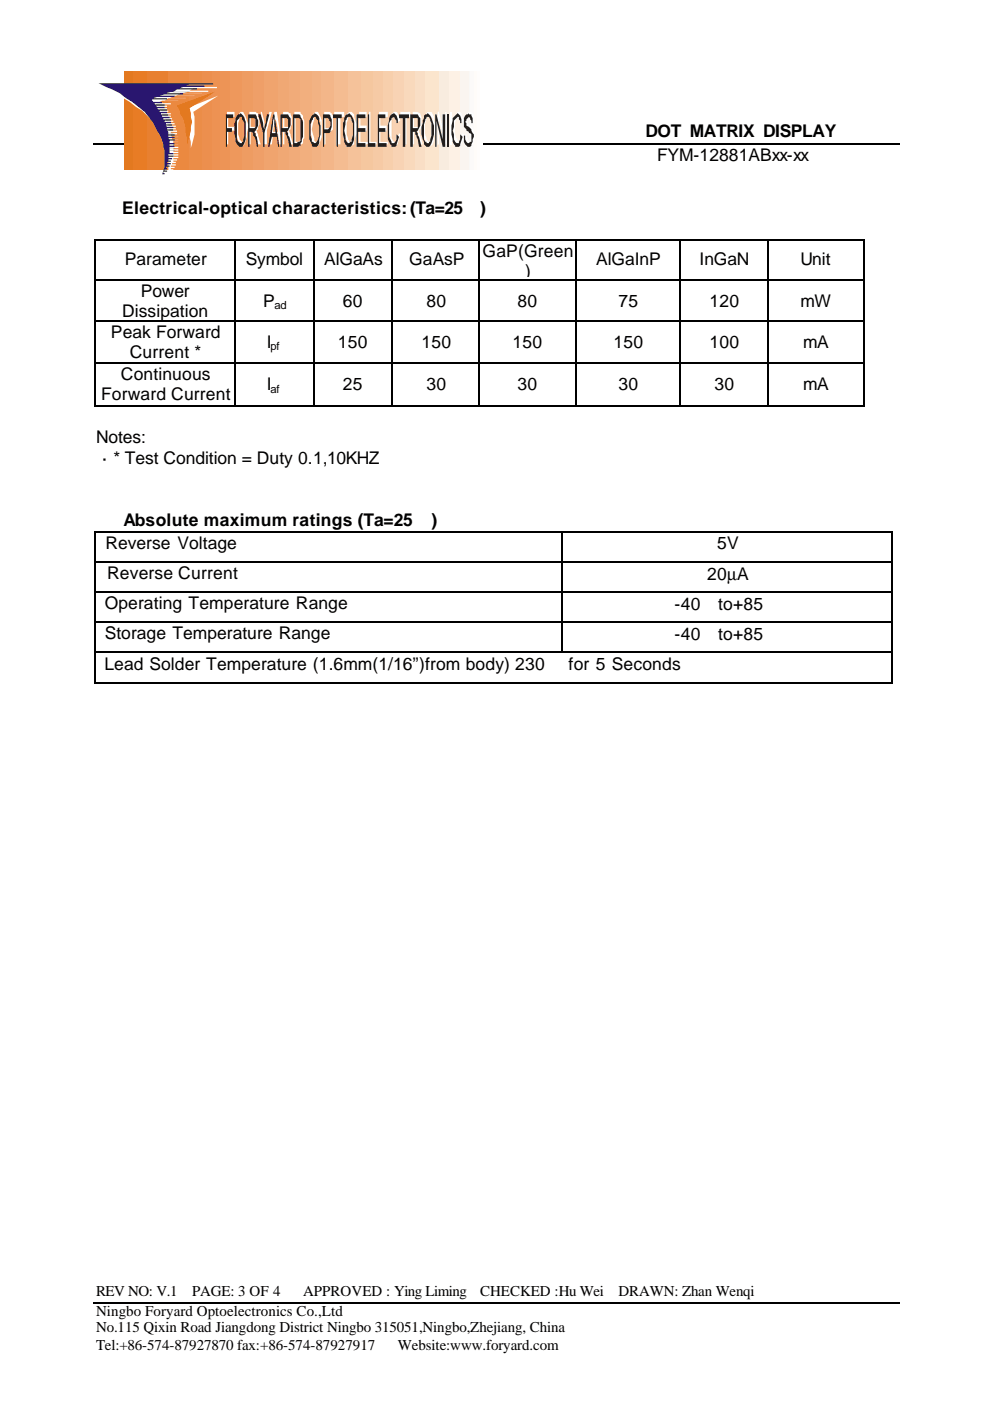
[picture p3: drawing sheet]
<svg xmlns="http://www.w3.org/2000/svg" width="210mm" height="297mm" viewBox="0 0 210 297" stroke-linecap="round" stroke-linejoin="round" font-family="sans-serif">
<path d="M19.8 30.5h171.2M19.8 276.3h171.2" fill="none" stroke="#000" stroke-width=".26"/>
<path d="M26.6 15v20.9" fill="none" stroke="#e77919" stroke-width=".26"/>
<path d="M26.5 15h.5v20.9h-.5z" fill-rule="evenodd" fill="#e77919"/>
<path d="M26.7 15h.6v20.9h-.6z" fill-rule="evenodd" fill="#e7791a"/>
<path d="M27 15h.5v20.9h-.5z" fill-rule="evenodd" fill="#e7791b"/>
<path d="M27.3 15h.5v20.9h-.5z" fill-rule="evenodd" fill="#e7791d"/>
<path d="M27.5 15h.5v20.9h-.5z" fill-rule="evenodd" fill="#e77a1e"/>
<path d="M27.8 15h.5v20.9h-.5z" fill-rule="evenodd" fill="#e87a1f"/>
<path d="M28 15h.8v20.9h-.8z" fill-rule="evenodd" fill="#e87a20"/>
<path d="M28.3 15h.8v20.9h-.8z" fill-rule="evenodd" fill="#e87b22"/>
<path d="M28.8 15h.6v20.9h-.6z" fill-rule="evenodd" fill="#e87b23"/>
<path d="M29.1 15h.5v20.9h-.5z" fill-rule="evenodd" fill="#e87b24"/>
<g fill="#e87c26">
<path d="M29.4 15h.5v20.9h-.5z" fill-rule="evenodd"/>
<path d="M29.6 15h.6v20.9h-.6z" fill-rule="evenodd"/>
</g>
<path d="M29.9 15h.5v20.9h-.5z" fill-rule="evenodd" fill="#e87d27"/>
<path d="M30.2 15h.8v20.9h-.8z" fill-rule="evenodd" fill="#e87c28"/>
<path d="M30.4 15h.8v20.9h-.8z" fill-rule="evenodd" fill="#e87d2a"/>
<path d="M31.1 15v20.9" fill="none" stroke="#e87e2a" stroke-width=".26"/>
<path d="M31.2 15h.5v20.9h-.5z" fill-rule="evenodd" fill="#e87e2b"/>
<path d="M31.2 15h.8v20.9h-.8z" fill-rule="evenodd" fill="#e97f2c"/>
<path d="M31.7 15h.6v20.9h-.6z" fill-rule="evenodd" fill="#e97f2d"/>
<path d="M32 15h.5v20.9h-.5z" fill-rule="evenodd" fill="#e97f2e"/>
<path d="M32.3 15h.5v20.9h-.5z" fill-rule="evenodd" fill="#e9802e"/>
<path d="M32.5 15h.8v20.9h-.8z" fill-rule="evenodd" fill="#e98030"/>
<path d="M32.8 15h.5v20.9h-.5z" fill-rule="evenodd" fill="#e98130"/>
<path d="M33.3 15h.6v20.9h-.6z" fill-rule="evenodd" fill="#e98131"/>
<path d="M33.3 15h.8v20.9h-.8z" fill-rule="evenodd" fill="#e98132"/>
<g fill="#e98233">
<path d="M33.9 15h.5v20.9h-.5z" fill-rule="evenodd"/>
<path d="M34.1 15h.6v20.9h-.6z" fill-rule="evenodd"/>
</g>
<path d="M34.4 15h.5v20.9h-.5z" fill-rule="evenodd" fill="#e98334"/>
<path d="M34.7 15h.5v20.9h-.5z" fill-rule="evenodd" fill="#e98335"/>
<g fill="#ea8436">
<path d="M34.9 15h.6v20.9h-.6z" fill-rule="evenodd"/>
<path d="M35.2 15h.5v20.9h-.5z" fill-rule="evenodd"/>
</g>
<path d="M35.5 15h.7v20.9h-.7z" fill-rule="evenodd" fill="#ea8437"/>
<path d="M35.7 15h.8v20.9h-.8z" fill-rule="evenodd" fill="#ea8538"/>
<path d="M36.2 15h.6v20.9h-.6z" fill-rule="evenodd" fill="#ea8539"/>
<path d="M36.5 15h.5v20.9h-.5z" fill-rule="evenodd" fill="#ea8639"/>
<path d="M36.8 15h.5v20.9h-.5z" fill-rule="evenodd" fill="#ea863a"/>
<path d="M37 15h.6v20.9h-.6z" fill-rule="evenodd" fill="#ea863b"/>
<path d="M37.3 15h.5v20.9h-.5z" fill-rule="evenodd" fill="#ea873b"/>
<path d="M37.6 15h.8v20.9h-.8z" fill-rule="evenodd" fill="#ea873c"/>
<path d="M37.8 15h.8v20.9h-.8z" fill-rule="evenodd" fill="#eb883d"/>
<path d="M38.4 15h.5v20.9h-.5z" fill-rule="evenodd" fill="#eb883e"/>
<path d="M38.6 15h.6v20.9h-.6z" fill-rule="evenodd" fill="#eb883f"/>
<path d="M38.9 15h.5v20.9h-.5z" fill-rule="evenodd" fill="#eb8940"/>
<path d="M39.2 15h.5v20.9h-.5z" fill-rule="evenodd" fill="#eb8941"/>
<path d="M39.4 15h.6v20.9h-.6z" fill-rule="evenodd" fill="#eb8a42"/>
<path d="M39.7 15h.5v20.9h-.5z" fill-rule="evenodd" fill="#eb8a43"/>
<path d="M40 15h.7v20.9h-.7z" fill-rule="evenodd" fill="#eb8a44"/>
<path d="M40.2 15h.8v20.9h-.8z" fill-rule="evenodd" fill="#eb8b44"/>
<path d="M40.7 15h.6v20.9h-.6z" fill-rule="evenodd" fill="#eb8b45"/>
<path d="M41 15h.5v20.9h-.5z" fill-rule="evenodd" fill="#eb8c46"/>
<path d="M41.3 15h.5v20.9h-.5z" fill-rule="evenodd" fill="#eb8c47"/>
<path d="M41.5 15h.6v20.9h-.6z" fill-rule="evenodd" fill="#eb8c48"/>
<g fill="#ec8d49">
<path d="M41.8 15h.5v20.9h-.5z" fill-rule="evenodd"/>
<path d="M42.1 15h.8v20.9h-.8z" fill-rule="evenodd"/>
</g>
<path d="M42.3 15h.6v20.9h-.6z" fill-rule="evenodd" fill="#ec8e4a"/>
<path d="M42.9 15h.5v20.9h-.5z" fill-rule="evenodd" fill="#ec8e4b"/>
<path d="M42.9 15h.8v20.9h-.8z" fill-rule="evenodd" fill="#ec8e4c"/>
<g fill="#ec8f4d">
<path d="M43.4 15h.5v20.9h-.5z" fill-rule="evenodd"/>
<path d="M43.7 15h.5v20.9h-.5z" fill-rule="evenodd"/>
</g>
<path d="M43.9 15h.5v20.9h-.5z" fill-rule="evenodd" fill="#ec8f4e"/>
<g fill="#ec904f">
<path d="M44.2 15h.5v20.9h-.5z" fill-rule="evenodd"/>
<path d="M44.4 15h.6v20.9h-.6z" fill-rule="evenodd"/>
</g>
<path d="M44.7 15h.5v20.9h-.5z" fill-rule="evenodd" fill="#ec9150"/>
<path d="M45 15h.8v20.9h-.8z" fill-rule="evenodd" fill="#ec9151"/>
<path d="M45.2 15h.8v20.9h-.8z" fill-rule="evenodd" fill="#ec9152"/>
<path d="M45.8 15h.5v20.9h-.5z" fill-rule="evenodd" fill="#ed9252"/>
<path d="M46 15h.6v20.9h-.6z" fill-rule="evenodd" fill="#ed9253"/>
<path d="M46.3 15h.5v20.9h-.5z" fill-rule="evenodd" fill="#ed9353"/>
<path d="M46.6 15h.5v20.9h-.5z" fill-rule="evenodd" fill="#ed9354"/>
<path d="M46.8 15h.6v20.9h-.6z" fill-rule="evenodd" fill="#ed9355"/>
<path d="M47.1 15h.8v20.9h-.8z" fill-rule="evenodd" fill="#ed9455"/>
<path d="M47.4 15h.8v20.9h-.8z" fill-rule="evenodd" fill="#ed9456"/>
<g fill="#ed9457">
<path d="M47.9 15h.5v20.9h-.5z" fill-rule="evenodd"/>
<path d="M48.2 15h.5v20.9h-.5z" fill-rule="evenodd"/>
</g>
<path d="M48.4 15h.5v20.9h-.5z" fill-rule="evenodd" fill="#ed9558"/>
<path d="M48.7 15h.5v20.9h-.5z" fill-rule="evenodd" fill="#ed9659"/>
<path d="M48.9 15h.6v20.9h-.6z" fill-rule="evenodd" fill="#ed965a"/>
<path d="M49.2 15h.5v20.9h-.5z" fill-rule="evenodd" fill="#ed975a"/>
<path d="M49.5 15h.8v20.9h-.8z" fill-rule="evenodd" fill="#ed975b"/>
<path d="M49.7 15h.8v20.9h-.8z" fill-rule="evenodd" fill="#ee985c"/>
<g fill="#ee985d">
<path d="M50.3 15h.5v20.9h-.5z" fill-rule="evenodd"/>
<path d="M50.5 15h.6v20.9h-.6z" fill-rule="evenodd"/>
</g>
<path d="M50.8 15h.5v20.9h-.5z" fill-rule="evenodd" fill="#ee995e"/>
<path d="M51.1 15h.5v20.9h-.5z" fill-rule="evenodd" fill="#ee995f"/>
<path d="M51.3 15h.6v20.9h-.6z" fill-rule="evenodd" fill="#ee9a60"/>
<g fill="#ee9b61">
<path d="M51.6 15h.5v20.9h-.5z" fill-rule="evenodd"/>
<path d="M51.9 15h.5v20.9h-.5z" fill-rule="evenodd"/>
</g>
<path d="M52.1 15h.6v20.9h-.6z" fill-rule="evenodd" fill="#ee9c62"/>
<g fill="#ee9c63">
<path d="M52.4 15h.8v20.9h-.8z" fill-rule="evenodd"/>
<path d="M52.7 15h.7v20.9h-.7z" fill-rule="evenodd"/>
</g>
<path d="M53.2 15h.5v20.9h-.5z" fill-rule="evenodd" fill="#ef9d64"/>
<path d="M53.4 15h.6v20.9h-.6z" fill-rule="evenodd" fill="#ef9d65"/>
<path d="M53.7 15h.5v20.9h-.5z" fill-rule="evenodd" fill="#ef9e65"/>
<path d="M54 15h.5v20.9h-.5z" fill-rule="evenodd" fill="#ef9e66"/>
<path d="M54.2 15h.6v20.9h-.6z" fill-rule="evenodd" fill="#ef9f67"/>
<g fill="#efa068">
<path d="M54.5 15h.8v20.9h-.8z" fill-rule="evenodd"/>
<path d="M54.8 15h.8v20.9h-.8z" fill-rule="evenodd"/>
</g>
<g fill="#efa069">
<path d="M55.3 15h.5v20.9h-.5z" fill-rule="evenodd"/>
<path d="M55.6 15h.5v20.9h-.5z" fill-rule="evenodd"/>
</g>
<path d="M55.8 15h.6v20.9h-.6z" fill-rule="evenodd" fill="#efa16a"/>
<g fill="#efa26b">
<path d="M56.1 15h.5v20.9h-.5z" fill-rule="evenodd"/>
<path d="M56.4 15h.5v20.9h-.5z" fill-rule="evenodd"/>
</g>
<path d="M56.6 15h.5v20.9h-.5z" fill-rule="evenodd" fill="#f0a36c"/>
<g fill="#f0a36d">
<path d="M56.9 15h.8v20.9h-.8z" fill-rule="evenodd"/>
<path d="M57.1 15h.8v20.9h-.8z" fill-rule="evenodd"/>
</g>
<path d="M57.7 15h.5v20.9h-.5z" fill-rule="evenodd" fill="#f0a46e"/>
<path d="M57.9 15h.6v20.9h-.6z" fill-rule="evenodd" fill="#f0a46f"/>
<path d="M58.2 15h.5v20.9h-.5z" fill-rule="evenodd" fill="#f0a56f"/>
<path d="M58.5 15h.5v20.9h-.5z" fill-rule="evenodd" fill="#f0a570"/>
<path d="M58.7 15h.6v20.9h-.6z" fill-rule="evenodd" fill="#f0a670"/>
<path d="M59 15h.8v20.9h-.8z" fill-rule="evenodd" fill="#f0a671"/>
<path d="M59.3 15h.8v20.9h-.8z" fill-rule="evenodd" fill="#f0a672"/>
<g fill="#f0a773">
<path d="M59.8 15h.5v20.9h-.5z" fill-rule="evenodd"/>
<path d="M60.1 15h.5v20.9h-.5z" fill-rule="evenodd"/>
</g>
<path d="M60.3 15h.6v20.9h-.6z" fill-rule="evenodd" fill="#f0a874"/>
<g fill="#f1a975">
<path d="M60.6 15h.5v20.9h-.5z" fill-rule="evenodd"/>
<path d="M60.9 15h.5v20.9h-.5z" fill-rule="evenodd"/>
</g>
<path d="M61.1 15h.5v20.9h-.5z" fill-rule="evenodd" fill="#f1a976"/>
<path d="M61.4 15h.8v20.9h-.8z" fill-rule="evenodd" fill="#f1a977"/>
<path d="M61.6 15h.6v20.9h-.6z" fill-rule="evenodd" fill="#f1aa77"/>
<path d="M62.2 15h.5v20.9h-.5z" fill-rule="evenodd" fill="#f1ab78"/>
<g fill="#f1ab79">
<path d="M62.2 15h.8v20.9h-.8z" fill-rule="evenodd"/>
<path d="M62.7 15h.5v20.9h-.5z" fill-rule="evenodd"/>
</g>
<path d="M63 15h.5v20.9h-.5z" fill-rule="evenodd" fill="#f1ab7a"/>
<path d="M63.2 15h.6v20.9h-.6z" fill-rule="evenodd" fill="#f1ac7b"/>
<path d="M63.5 15h.5v20.9h-.5z" fill-rule="evenodd" fill="#f1ad7b"/>
<path d="M63.8 15h.5v20.9h-.5z" fill-rule="evenodd" fill="#f1ad7c"/>
<g fill="#f2ae7d">
<path d="M64 15h.6v20.9h-.6z" fill-rule="evenodd"/>
<path d="M64.3 15h.8v20.9h-.8z" fill-rule="evenodd"/>
</g>
<path d="M64.6 15h.8v20.9h-.8z" fill-rule="evenodd" fill="#f2ae7e"/>
<g fill="#f2af7f">
<path d="M65.1 15h.5v20.9h-.5z" fill-rule="evenodd"/>
<path d="M65.4 15h.5v20.9h-.5z" fill-rule="evenodd"/>
</g>
<g fill="#f2b080">
<path d="M65.6 15h.5v20.9h-.5z" fill-rule="evenodd"/>
<path d="M65.9 15h.5v20.9h-.5z" fill-rule="evenodd"/>
</g>
<path d="M66.1 15h.6v20.9h-.6z" fill-rule="evenodd" fill="#f2b081"/>
<g fill="#f2b182">
<path d="M66.4 15h.8v20.9h-.8z" fill-rule="evenodd"/>
<path d="M66.7 15h.8v20.9h-.8z" fill-rule="evenodd"/>
</g>
<path d="M67.2 15h.5v20.9h-.5z" fill-rule="evenodd" fill="#f2b283"/>
<path d="M67.5 15h.5v20.9h-.5z" fill-rule="evenodd" fill="#f2b284"/>
<path d="M67.7 15h.6v20.9h-.6z" fill-rule="evenodd" fill="#f2b384"/>
<path d="M68 15h.5v20.9h-.5z" fill-rule="evenodd" fill="#f3b485"/>
<path d="M68.3 15h.5v20.9h-.5z" fill-rule="evenodd" fill="#f3b486"/>
<path d="M68.5 15h.6v20.9h-.6z" fill-rule="evenodd" fill="#f3b586"/>
<path d="M68.8 15h.8v20.9h-.8z" fill-rule="evenodd" fill="#f3b587"/>
<path d="M69.1 15h.7v20.9h-.7z" fill-rule="evenodd" fill="#f3b688"/>
<path d="M69.6 15h.5v20.9h-.5z" fill-rule="evenodd" fill="#f3b788"/>
<path d="M69.8 15h.6v20.9h-.6z" fill-rule="evenodd" fill="#f3b789"/>
<path d="M70.1 15h.5v20.9h-.5z" fill-rule="evenodd" fill="#f3b88a"/>
<path d="M70.4 15h.5v20.9h-.5z" fill-rule="evenodd" fill="#f3b88b"/>
<path d="M70.6 15h.6v20.9h-.6z" fill-rule="evenodd" fill="#f3b98c"/>
<path d="M70.9 15h.8v20.9h-.8z" fill-rule="evenodd" fill="#f3ba8d"/>
<path d="M71.2 15h.5v20.9h-.5z" fill-rule="evenodd" fill="#f3ba8e"/>
<g fill="#f4bb8f">
<path d="M71.7 15h.5v20.9h-.5z" fill-rule="evenodd"/>
<path d="M71.7 15h.8v20.9h-.8z" fill-rule="evenodd"/>
</g>
<path d="M72.2 15h.6v20.9h-.6z" fill-rule="evenodd" fill="#f4bc90"/>
<path d="M72.5 15h.5v20.9h-.5z" fill-rule="evenodd" fill="#f4bd91"/>
<path d="M72.8 15h.5v20.9h-.5z" fill-rule="evenodd" fill="#f4bd92"/>
<path d="M73 15h.6v20.9h-.6z" fill-rule="evenodd" fill="#f4be93"/>
<path d="M73.3 15h.5v20.9h-.5z" fill-rule="evenodd" fill="#f4be94"/>
<path d="M73.6 15h.5v20.9h-.5z" fill-rule="evenodd" fill="#f4bf95"/>
<g fill="#f4c096">
<path d="M73.8 15h.8v20.9h-.8z" fill-rule="evenodd"/>
<path d="M74.1 15h.8v20.9h-.8z" fill-rule="evenodd"/>
</g>
<path d="M74.6 15h.5v20.9h-.5z" fill-rule="evenodd" fill="#f5c197"/>
<path d="M74.9 15h.5v20.9h-.5z" fill-rule="evenodd" fill="#f5c198"/>
<path d="M75.1 15h.6v20.9h-.6z" fill-rule="evenodd" fill="#f5c299"/>
<g fill="#f5c39a">
<path d="M75.4 15h.5v20.9h-.5z" fill-rule="evenodd"/>
<path d="M75.7 15h.5v20.9h-.5z" fill-rule="evenodd"/>
</g>
<path d="M75.9 15h.8v20.9h-.8z" fill-rule="evenodd" fill="#f5c49b"/>
<path d="M76.2 15h.8v20.9h-.8z" fill-rule="evenodd" fill="#f5c49c"/>
<path d="M76.7 15h.6v20.9h-.6z" fill-rule="evenodd" fill="#f5c59d"/>
<path d="M77 15h.5v20.9h-.5z" fill-rule="evenodd" fill="#f5c69d"/>
<path d="M77.3 15h.5v20.9h-.5z" fill-rule="evenodd" fill="#f5c69e"/>
<g fill="#f5c79f">
<path d="M77.5 15h.6v20.9h-.6z" fill-rule="evenodd"/>
<path d="M77.8 15h.5v20.9h-.5z" fill-rule="evenodd"/>
</g>
<path d="M78.1 15h.5v20.9h-.5z" fill-rule="evenodd" fill="#f6c8a0"/>
<path d="M78.3 15h.8v20.9h-.8z" fill-rule="evenodd" fill="#f6c8a1"/>
<path d="M78.6 15h.8v20.9h-.8z" fill-rule="evenodd" fill="#f6c8a2"/>
<path d="M79.1 15h.5v20.9h-.5z" fill-rule="evenodd" fill="#f6c9a2"/>
<path d="M79.4 15h.5v20.9h-.5z" fill-rule="evenodd" fill="#f6c9a3"/>
<path d="M79.6 15h.6v20.9h-.6z" fill-rule="evenodd" fill="#f6caa4"/>
<g fill="#f6cba5">
<path d="M79.9 15h.5v20.9h-.5z" fill-rule="evenodd"/>
<path d="M80.2 15h.5v20.9h-.5z" fill-rule="evenodd"/>
</g>
<path d="M80.4 15h.6v20.9h-.6z" fill-rule="evenodd" fill="#f6cca6"/>
<path d="M80.7 15h.5v20.9h-.5z" fill-rule="evenodd" fill="#f6cca7"/>
<path d="M81 15h.5v20.9h-.5z" fill-rule="evenodd" fill="#f7cda8"/>
<path d="M81.2 15h.8v20.9h-.8z" fill-rule="evenodd" fill="#f7cea9"/>
<path d="M81.5 15h.8v20.9h-.8z" fill-rule="evenodd" fill="#f7ceaa"/>
<path d="M82 15h.5v20.9h-.5z" fill-rule="evenodd" fill="#f7cfab"/>
<path d="M82.3 15h.5v20.9h-.5z" fill-rule="evenodd" fill="#f7cfac"/>
<path d="M82.5 15h.6v20.9h-.6z" fill-rule="evenodd" fill="#f7cfad"/>
<path d="M82.8 15h.5v20.9h-.5z" fill-rule="evenodd" fill="#f8d0ae"/>
<path d="M83.1 15h.5v20.9h-.5z" fill-rule="evenodd" fill="#f8d0af"/>
<path d="M83.3 15h.8v20.9h-.8z" fill-rule="evenodd" fill="#f8d1b0"/>
<path d="M83.6 15h.8v20.9h-.8z" fill-rule="evenodd" fill="#f8d1b1"/>
<path d="M84.1 15h.6v20.9h-.6z" fill-rule="evenodd" fill="#f8d2b2"/>
<path d="M84.4 15h.5v20.9h-.5z" fill-rule="evenodd" fill="#f8d3b3"/>
<path d="M84.7 15h.5v20.9h-.5z" fill-rule="evenodd" fill="#f8d3b4"/>
<path d="M84.9 15h.6v20.9h-.6z" fill-rule="evenodd" fill="#f8d4b5"/>
<path d="M85.2 15h.5v20.9h-.5z" fill-rule="evenodd" fill="#f8d4b6"/>
<path d="M85.5 15h.5v20.9h-.5z" fill-rule="evenodd" fill="#f9d6b7"/>
<g fill="#f9d7b9">
<path d="M85.7 15h.8v20.9h-.8z" fill-rule="evenodd"/>
<path d="M86 15h.8v20.9h-.8z" fill-rule="evenodd"/>
</g>
<g fill="#f9d8bb">
<path d="M86.5 15h.5v20.9h-.5z" fill-rule="evenodd"/>
<path d="M86.8 15h.5v20.9h-.5z" fill-rule="evenodd"/>
</g>
<path d="M87 15h.6v20.9h-.6z" fill-rule="evenodd" fill="#f9dabd"/>
<path d="M87.3 15h.5v20.9h-.5z" fill-rule="evenodd" fill="#fadbbe"/>
<path d="M87.6 15h.5v20.9h-.5z" fill-rule="evenodd" fill="#fadbbf"/>
<path d="M87.8 15h.8v20.9h-.8z" fill-rule="evenodd" fill="#fadcc0"/>
<path d="M88.1 15h.8v20.9h-.8z" fill-rule="evenodd" fill="#fadcc1"/>
<path d="M88.6 15h.6v20.9h-.6z" fill-rule="evenodd" fill="#fadec2"/>
<path d="M88.9 15h.5v20.9h-.5z" fill-rule="evenodd" fill="#fadfc3"/>
<path d="M89.2 15h.5v20.9h-.5z" fill-rule="evenodd" fill="#fadfc4"/>
<path d="M89.4 15h.6v20.9h-.6z" fill-rule="evenodd" fill="#fae0c5"/>
<path d="M89.7 15h.5v20.9h-.5z" fill-rule="evenodd" fill="#fae0c6"/>
<path d="M90 15h.5v20.9h-.5z" fill-rule="evenodd" fill="#fbe1c7"/>
<path d="M90.2 15h.8v20.9h-.8z" fill-rule="evenodd" fill="#fbe3c8"/>
<path d="M90.5 15h.5v20.9h-.5z" fill-rule="evenodd" fill="#fbe3c9"/>
<g fill="#fbe4ca">
<path d="M91 15h.5v20.9h-.5z" fill-rule="evenodd"/>
<path d="M91 15h.8v20.9h-.8z" fill-rule="evenodd"/>
</g>
<path d="M91.5 15h.6v20.9h-.6z" fill-rule="evenodd" fill="#fbe5cc"/>
<path d="M91.8 15h.5v20.9h-.5z" fill-rule="evenodd" fill="#fce6ce"/>
<path d="M92.1 15h.5v20.9h-.5z" fill-rule="evenodd" fill="#fce6cf"/>
<path d="M92.3 15h.6v20.9h-.6z" fill-rule="evenodd" fill="#fce7d1"/>
<path d="M92.6 15h.5v20.9h-.5z" fill-rule="evenodd" fill="#fce8d2"/>
<path d="M92.9 15h.5v20.9h-.5z" fill-rule="evenodd" fill="#fce9d4"/>
<path d="M93.1 15h.8v20.9h-.8z" fill-rule="evenodd" fill="#fcead6"/>
<path d="M93.4 15h.8v20.9h-.8z" fill-rule="evenodd" fill="#fcead7"/>
<path d="M93.9 15h.6v20.9h-.6z" fill-rule="evenodd" fill="#fcebd9"/>
<path d="M94.2 15h.5v20.9h-.5z" fill-rule="evenodd" fill="#fcebda"/>
<path d="M94.5 15h.5v20.9h-.5z" fill-rule="evenodd" fill="#fcecdc"/>
<path d="M94.7 15h.5v20.9h-.5z" fill-rule="evenodd" fill="#fdeedd"/>
<path d="M95 15h.5v20.9h-.5z" fill-rule="evenodd" fill="#fdeedf"/>
<path d="M95.2 15h.8v20.9h-.8z" fill-rule="evenodd" fill="#fdefe0"/>
<path d="M95.5 15h.8v20.9h-.8z" fill-rule="evenodd" fill="#fdefe1"/>
<path d="M96 15h.6v20.9h-.6z" fill-rule="evenodd" fill="#fdf0e3"/>
<path d="M96.3 15h.5v20.9h-.5z" fill-rule="evenodd" fill="#fdf1e5"/>
<path d="M96.6 15h.5v20.9h-.5z" fill-rule="evenodd" fill="#fdf1e6"/>
<path d="M96.8 15h.6v20.9h-.6z" fill-rule="evenodd" fill="#fdf2e7"/>
<path d="M97.1 15h.5v20.9h-.5z" fill-rule="evenodd" fill="#fdf2e8"/>
<path d="M97.4 15h.5v20.9h-.5z" fill-rule="evenodd" fill="#fdf4ea"/>
<path d="M97.6 15h.8v20.9h-.8z" fill-rule="evenodd" fill="#fef5ec"/>
<path d="M97.9 15h.8v20.9h-.8z" fill-rule="evenodd" fill="#fef5ed"/>
<path d="M98.4 15h.6v20.9h-.6z" fill-rule="evenodd" fill="#fef6ee"/>
<path d="M98.7 15h.5v20.9h-.5z" fill-rule="evenodd" fill="#fef6ef"/>
<path d="M99 15h.5v20.9h-.5z" fill-rule="evenodd" fill="#fef7f1"/>
<path d="M99.2 15h.5v20.9h-.5z" fill-rule="evenodd" fill="#fef8f2"/>
<path d="M99.5 15h.5v20.9h-.5z" fill-rule="evenodd" fill="#fef8f3"/>
<path d="M99.7 15h.8v20.9h-.8z" fill-rule="evenodd" fill="#fef9f5"/>
<path d="M100 15h.5v20.9h-.5z" fill-rule="evenodd" fill="#fef9f6"/>
<path d="M100.5 15h.6v20.9h-.6z" fill-rule="evenodd" fill="#fefbf7"/>
<path d="M100.5 15h.8v20.9h-.8z" fill-rule="evenodd" fill="#fffcf9"/>
<path d="M101.1 15h.5v20.9h-.5z" fill-rule="evenodd" fill="#fffcfa"/>
<path d="M101.3 15h.6v20.9h-.6z" fill-rule="evenodd" fill="#fffdfb"/>
<path d="M101.6 15h.5v20.9h-.5z" fill-rule="evenodd" fill="#fffdfc"/>
<path d="M101.9 15h.5v20.9h-.5z" fill-rule="evenodd" fill="#fffefe"/>
<g fill="#fff">
<path d="M102.4 15v20.9z"/>
<path d="M102.1 15h.3v20.9h-.3z" fill-rule="evenodd"/>
<path d="M38.4 23.5l7.9-3.2-5.3 3.4a12.2 12.2 0 0 1-.5 7.7v-1.3l-.3-1.1a8.7 8.7 0 0 0-1.8-5.5zM21.7 18.4l2.9 1.4 5.6 3.7 2.3 2.3 .8 1.4a8.9 8.9 0 0 1 2.2 4.7l.2 1.1v3.2l-.5 1.5h.5v-.2h-.2v-.3h.5v-.2h-.3v-.3h.5v-.3h-.2v-.2h.8v-.3h-.6v-.3h.8v-.2h-.8v-.3h1.1v-.3h-.8v-.2h.8v-.3h-.8h.3v-.3h.8v-.2h-.8v-.3h1v-.3h-1v-.2h1v-.3h-1v-.2h1v-.3h-1v-.3h1v-.2h-1v-.3h1v-.3h-1v-.5h1h-1v-.5h1h-1v-.3l-.3-.3h1.3h-1.3v-.5h1.3h-1.3l-.3-.2v-.3h1.4v-.3h-1.4v-.2h1.4v-.3h-1.6v-.3h1.3v-.2h-1.3l-.3-.3h1.6v-.3h-1.6v-.2h1.3v-.3h-1.5v-.3h1.3v-.2h-1.6v-.3h1.3v-.3h-1.6v-.2h1.3v-.3h-1.5l-.3-.2h1.8v-.3h-1.8v-.3h-.3h1.6v-.2h-1.6l-.2-.3h1.6v-.3h-1.6l-.3-.2h-.3h2.2v-.3h-2.4v-.3h3.1v-.2h-2.9l1.1-.6h3.4h-2.9l.8-.5h3.7h-3.4l1-.5h4.3h-4l1.1-.5h4.5h-4l.8-.3h4.5v-.3h-4l.8-.5h5v-.3z" fill-rule="evenodd"/>
</g>
<path d="M20.9 17.6h24.3v.3h-5l-.8 .3h4v.2h-4.5l-.8 .3h3.7v.3h-4.2l-.8 .5h3.4h-4l-1 .3h3.7v.2h-4l-1 .3h3.1v.2h-3.7l-.8 .3h3v.3h-3.2v.2l.2 .3h1.9v.3h-1.9h.3v.2h2.1v.3h-1.8l.2 .3h1.6v.2h-1.6l.3 .3h1.9v.3h-1.9h.3v.2h1.6v.3h-1.4v.3h1.6v.2h-1.3v.3h1.6v.2h-1.3v.3h1.5v.3h-1.3v.2h1.3v.3h-1.3h.3v.3h1.3v.2h-1.3l.3 .3h1.3v.3h-1.3v.2h1.3v.3h-1.3l.2 .3v.2h1.1h-1.1v.3h1.3v.3h-1.3v.2h1.3v.3h-1.3l.3 .2h1v.3h-1v.5h1v.3h-1v.3h1v.2h-1v.3h1h-1v.5h1h-1v.6h.8v.2h-1.1v.3h1.1v.2h-1.1v.3h.8v.3h-.8v.2h.5v.3h-.7v.3h.7v.2h-.7v.3h.5v.3h-.8v.2h.3v.3h-.6v.3h.6v.2h-.8v.3h.2v.3h-.5l.5-1.6v-3.5l-.8-2.9-.8-1.3a14.7 14.7 0 0 0-6.6-6.9l-1.3-1z" fill-rule="evenodd" fill="#29166f"/>
<path d="M37.6 22.4l7.9-2.9-5.3 3.4 .5 2.9-.2 1.1v.8l-.8 2.9-.3-3.4-.5-2.2-.5-.7-.3-1.1z" fill-rule="evenodd" fill="#da251d"/>
<g fill="#fff">
<path d="M48.2 23.7h1.5v1.1h-1.3v2.1h1.3v.8h-1.3v2.9h-.2z" fill-rule="evenodd"/>
<path d="M51.1 23.7h.5l.5 1.1 .6 1.6v.8l-.3 1v.8l-.5 1.6-.3 .3h-.3l-.2-.3h-.3v-.3a4 4 0 0 1-.5-2.9v-2.1l.5-1.3zM50.8 24.8v.5a8.6 8.6 0 0 0 0 4.2l.5 .6h.3l.3-.3 .2-1.3v-2.7l-.2-.5v-.5l-.3-.3z" fill-rule="evenodd"/>
<path d="M52.9 23.7h1.3l.3 .3h.3v.8l.2 .5v1.1l-.2 .5v.5l-.6 .3h.3l.8 2.9h-.5l-.3-1.3-.3-.5v-.6l-.2-.2v-.3h-.8v2.9h-.3zM53.2 24.8v2.1h1l.6-.8v-.8l-.6-.5z" fill-rule="evenodd"/>
<path d="M55.3 23.7h.3l.5 2.1v.8l.3 .6 .2-.6v-.8l.5-2.1h.6l-1.1 4v2.9h-.5v-2.9z" fill-rule="evenodd"/>
<path d="M58.2 23.7h.5l1.1 6.9h-.5l-.3-2.1h-1.1l-.2 2.1h-.6zM58.5 24.5v.8l-.3 .5-.3 2.2h1.1l-.5-2.7z" fill-rule="evenodd"/>
<path d="M60.1 23.7h1l.3 .3h.2a3.4 3.4 0 0 1 0 2.9v.5l-.5 .3h.3l.8 2.9h-.6l-.2-1.3-.3-.5v-.8l-.2-.3h-.6v2.9h-.2zM60.3 24.8v2.1h.8l.5-.5v-1.1l-.2-.3v-.2z" fill-rule="evenodd"/>
<path d="M62.4 23.7h1.4v.3l.5 .5v.5l.3 .6v3.7l-.3 .2v.8l-.3 .3h-1.6zM62.7 24.8v5.3h.5l.6-.3v-.3h.2v-.5l.3-.5v-2.9l-.5-.8z" fill-rule="evenodd"/>
<path d="M66.4 24.3l.5-.6h.6l.8 1.9v3.4l-.6 1.6-.2 .3h-.6l-.5-.6-.3-.5v-.8a4.9 4.9 0 0 1 0-3.2v-1zM66.9 24.5l-.2 .3v.5a4 4 0 0 0 0 4v.5l.2 .3h.3l.5-.6a6.6 6.6 0 0 0 0-4.2v-.5l-.2-.3z" fill-rule="evenodd"/>
<path d="M68.8 23.7h1.3v.3h.3v.3l.2 .2v2.9l-.2 .3h-.3v.3h-1v2.6h-.3zM69.1 24.8v2.4h1l.3-.8v-1.1l-.3-.5z" fill-rule="evenodd"/>
<path d="M70.9 23.7h2.1v1.1h-.8v5.8h-.5v-5.8h-.8z" fill-rule="evenodd"/>
<path d="M73.6 24.3l.5-.6h.5l.5 .6v.5l.6 1.6v1.8l-.6 1.6v.8l-.5 .3h-.5v-.3h-.3v-.3a5 5 0 0 1-.5-4.5zM74.1 24.5v.3h-.3v.5a8.6 8.6 0 0 0 0 4.2l.3 .3v.3h.5v-.3l.5-.5v-4l-.5-.8z" fill-rule="evenodd"/>
<path d="M76.2 23.7h1.6v1.1h-1.3v1.8h1.3v1.1h-1.3v2.4h1.6v.5h-1.9z" fill-rule="evenodd"/>
<path d="M78.3 23.7h.3v6.4h1.3v.5h-1.6z" fill-rule="evenodd"/>
<path d="M80.4 23.7h1.9v1.1h-1.6v1.8h1.3v1.1h-1.3v2.4h1.6v.5h-1.9z" fill-rule="evenodd"/>
<path d="M83.1 24.3l.5-.6h.5l.3 .3 .5 1.6-.5 .2-.3-1.3-.8 .3-.2 .5v4l.2 .5 .3 .3h.5v-.6l.6-1.3 .2 .3-.5 2.1h-.3v.3h-.8v-.3l-.5-.8v-.8a4.7 4.7 0 0 1 .3-4.2z" fill-rule="evenodd"/>
<path d="M84.9 23.7h2.1v1.1h-.7v5.8h-.3v-5.8h-1.1z" fill-rule="evenodd"/>
<path d="M87.6 23.7h1l.3 .3h.3a4.2 4.2 0 0 1 0 3.4l-.6 .3h.3l.8 2.9h-.5l-.3-1.8-.3-.3v-.5l-.2-.3h-.6v2.9h-.2zM87.8 24.8v2.1h.8l.6-.5v-1.4l-.3-.2z" fill-rule="evenodd"/>
<path d="M90.8 23.7h.7l.6 1.1v.8l.2 .8v1.8l-.5 2.4-.3 .3h-.5l-.2-.3h-.3v-.3a4 4 0 0 1-.5-2.9v-2.1l.5-1.3zM90.5 24.8v.5a8.6 8.6 0 0 0 0 4.2l.5 .6h.3l.2-.3v-.3a3.5 3.5 0 0 0 .3-3.7 1.02 1.02 0 0 0-.8-1.3l-.2 .3z" fill-rule="evenodd"/>
<path d="M92.9 23.7h.2l1.4 5.6v-5.6h.2v6.9h-.2l-1.4-5.3v5.3h-.2z" fill-rule="evenodd"/>
<path d="M95.5 23.7h.3v6.9h-.3z" fill-rule="evenodd"/>
<path d="M97.1 23.7h.5l.3 .3 .5 1.6-.5 .2v-1l-.3-.3h-.2l-.3 .3h-.3v.5l-.2 .5v3l.5 1.3h.5l.3-.6 .3-1.3 .2 .3v1l-.5 .8v.3h-.3v.3h-.5l-.3-.3-.5-1.6v-3.7z" fill-rule="evenodd"/>
<path d="M99 24.3l.5-.6h.5l.5 .6v1.5h-.2v-1h-.3l-.3-.3-.2 .3h-.3v1.3l1.3 1.3 .3 .8v1.1l-.3 .5v.5l-.5 .6h-.5l-.5-.6-.3-1.3v-.5h.3v.5l.2 .3 .3 .8h.5v-.3l.5-.8v-.5l-.5-.5v-.3h-.3l-.7-.8z" fill-rule="evenodd"/>
</g>
<g fill="#231e1c">
<path d="M47.9 24.3h1.6v.7h-1.3v2.2h1v.8h-1v3.1h-.3z" fill-rule="evenodd"/>
<path d="M50.5 24.3h.3l.3-.3 .5 .5 .5 1.3v3.7l-.5 1.4-.3 .2h-.5l-.5-.5-.3-.5-.3-1.6v-2.4l.3-.5v-.6zM50.8 24.8v.2l-.5 .6v3.9l.2 .6h.3v.2h.5v-.2h.3l.3-1.3v-2.7l-.6-.8v-.5z" fill-rule="evenodd"/>
<path d="M52.7 24.3h1.5l.3 .7a2.28 2.28 0 0 1-.5 3v.2h.2v.6l.3 .2 .3 2.1h-.3l-.3-1.6-.5-.7v-.6l-.3-.2h-.5v3.1h-.2zM52.9 25v2.2h1.1l.2-.3v-1.6l-.2-.3z" fill-rule="evenodd"/>
<path d="M54.8 24.3h.5l.5 1.8v.8l.3 .5 .5-3.1h.5l-1 3.9v2.9h-.3v-2.9z" fill-rule="evenodd"/>
<path d="M57.9 24.3h.3l1.1 6.8h-.3l-.3-2.1h-1l-.6 2.1h-.2zM58.2 24.8l-.3 .8-.2 2.6h.8l-.3-1.8z" fill-rule="evenodd"/>
<path d="M59.5 24.3h1.6l.5 .7v1.6l-.7 1.4 .2 .2v.6l.3 .2 .5 2.1h-.5l-.3-1.6-.2-.7-.3-.3v-.5h-.8v3.1h-.3zM59.8 25v2.2h1.3v-1.9l-.2-.3z" fill-rule="evenodd"/>
<path d="M62.2 24.3h1.3l.3 .2 .5 1.3v3.2l-.3 .5v.6l-.2 .2v.6h-.3l-.3 .2h-1zM62.4 25v5.3h.6l.8-.5v-4.5l-.3-.3z" fill-rule="evenodd"/>
<path d="M66.4 24.3h.3v-.3a1.51 1.51 0 0 1 1 1.8l.3 .8v1.9l-.3 1v.8l-.5 .8h-.8l-.3-.2-.5-1.4v-3.9zM66.7 24.8l-.6 .8a7.5 7.5 0 0 0 0 3.9v.6l.8 .2a3.8 3.8 0 0 0 .6-4.2v-.5l-.6-.8z" fill-rule="evenodd"/>
<path d="M68.5 24.3h1.3l.3 .2a3.9 3.9 0 0 1-.3 3.7h-1v2.9h-.3zM68.8 25v2.4h.8l.5-.8v-.8l-.5-.8z" fill-rule="evenodd"/>
<path d="M70.6 24.3h1.9v.7h-.8v6.1h-.3v-6.1h-.8z" fill-rule="evenodd"/>
<path d="M73.6 24.3h.2l.3-.3 .5 .5 .5 1.3v3.7l-.5 1.4-.3 .2h-.7v-.2l-.6-.8-.2-1.6v-2.4l.2-.5v-.6zM73.8 24.8l-.5 .8-.3 2.1 .3 1.1v.7l.5 .8h.3l.2-.2h.3l.3-1.3v-2.7l-.6-1.3z" fill-rule="evenodd"/>
<path d="M75.7 24.3h1.8v.7h-1.6v2.2h1.6v.8h-1.6v2.3h1.6v.8h-1.8z" fill-rule="evenodd"/>
<path d="M78.1 24.3h.2v6h1.3v.8h-1.5z" fill-rule="evenodd"/>
<path d="M80.2 24.3h1.6v.7h-1.4v2.2h1.4v.8h-1.4v2.3h1.6v.8h-1.8z" fill-rule="evenodd"/>
<path d="M83.1 24.3l.5-.3 .5 .5 .3 .8v.8h-.3v-.5l-.5-.8-.5 .2v.3l-.6 .8v2.9l.6 1.3h.5l.3-.2 .2-.6v-1l.6 .5-.6 1.9-.2 .2h-.8v-.2l-.8-1.4v-2.9l.2-1.6z" fill-rule="evenodd"/>
<path d="M84.7 24.3h2.1v.7h-.8v6.1h-.5v-6.1h-.8z" fill-rule="evenodd"/>
<path d="M87 24.3h1.6l.6 .7v1.6l-.8 1.4 .2 .2v.6l.3 .2 .5 2.1h-.5l-.3-1.6-.2-.7-.3-.3v-.5h-.5v3.1h-.6zM87.6 25v2.2h1v-2.2z" fill-rule="evenodd"/>
<path d="M90.2 24.3h.3l.3-.3a5.7 5.7 0 0 1 .5 6.9l-.3 .2h-.5l-.5-.5v-.5a4.7 4.7 0 0 1-.3-4l.3-1.6zM90.5 24.8l-.5 1.6v3.1l.2 .6h.3v.2h.5v-.2h.3l.2-1.3v-2.7l-.5-1.3z" fill-rule="evenodd"/>
<path d="M92.3 24.3h.3l1.3 5.2v-5.2h.6v6.8h-.6l-1.3-5.5v5.5h-.3z" fill-rule="evenodd"/>
</g>
<path d="M95.1 24.3v6.8" fill="none" stroke="#231e1c" stroke-width=".26"/>
<g fill="#231e1c">
<path d="M96 25l1.1-1 .5 .5 .3 .8v.8h-.3l-.2-1.3h-.3l-.8 .8v1.3l-.3 .8 .3 .8v1l.5 .8h.6l.2-.8v-1l.6 .5-.6 1.9-.2 .2h-.8v-.2l-.6-.8-.2-1.6v-1.9z" fill-rule="evenodd"/>
<path d="M99 24.3h.2l.3-.3v.3h.5l.3 .7v1.1h-.3v-.5l-.5-.8-.8 1 .3 .3v.5l1 .8v.3l.5 .8-.2 1.6-.3 .8-.3 .2h-.5l-.8-1v-1.3h.3v.7l.5 .8 .8-.2v-1.6l-1-.8v-.3l-.6-.5v-1.9z" fill-rule="evenodd"/>
</g>
<g fill="#000">
<path d="M20.1 50.7h.3v.3h-.3zM20.1 59.2h.3v.2h-.3zM49.7 50.7h.3v.3h-.3zM49.7 59.2h.3v.2h-.3zM66.4 50.7h.3v.3h-.3zM66.4 59.2h.3v.2h-.3zM83.1 50.7h.2v.3h-.2zM83.1 59.2h.2v.2h-.2zM101.6 50.7h.3v.3h-.3zM101.6 59.2h.3v.2h-.3zM122 50.7h.2v.3h-.2zM122 59.2h.2v.2h-.2z"/>
<path d="M144.2 50.7h.3v.3h-.3zM144.2 59.2h.3v.2h-.3zM162.7 50.7h.3v.3h-.3zM162.7 59.2h.3v.2h-.3zM183.1 50.7h.3v.3h-.3zM183.1 59.2h.3v.2h-.3zM20.1 67.9h.3v.3h-.3zM20.1 76.9h.3v.3h-.3zM49.7 67.9h.3v.3h-.3zM49.7 76.9h.3v.3h-.3zM66.4 67.9h.3v.3h-.3zM66.4 76.9h.3v.3h-.3z"/>
<path d="M83.1 67.9h.2v.3h-.2zM83.1 76.9h.2v.3h-.2zM101.6 67.9h.3v.3h-.3zM101.6 76.9h.3v.3h-.3zM122 67.9h.2v.3h-.2zM122 76.9h.2v.3h-.2zM144.2 67.9h.3v.3h-.3zM144.2 76.9h.3v.3h-.3zM162.7 67.9h.3v.3h-.3zM162.7 76.9h.3v.3h-.3zM183.1 67.9h.3v.3h-.3zM183.1 76.9h.3v.3h-.3z"/>
<path d="M20.1 85.9h.3v.3h-.3zM49.7 85.9h.3v.3h-.3zM66.4 85.9h.3v.3h-.3zM83.1 85.9h.2v.3h-.2zM101.6 85.9h.3v.3h-.3zM122 85.9h.2v.3h-.2zM144.2 85.9h.3v.3h-.3zM162.7 85.9h.3v.3h-.3zM183.1 85.9h.3v.3h-.3zM20.1 112.6h.3v.3h-.3zM20.1 119h.3v.2h-.3zM119.1 112.6h.2v.3h-.2z"/>
<path d="M119.1 119h.2v.2h-.2zM189.2 112.6h.2v.3h-.2zM189.2 119h.2v.2h-.2zM20.1 125.3h.3v.3h-.3zM20.1 131.7h.3v.2h-.3zM20.1 138h.3v.3h-.3zM119.1 125.3h.2v.3h-.2zM119.1 131.7h.2v.2h-.2zM119.1 138h.2v.3h-.2zM189.2 125.3h.2v.3h-.2zM189.2 131.7h.2v.2h-.2zM189.2 138h.2v.3h-.2z"/>
<path d="M20.1 144.6h.3v.3h-.3zM189.2 144.6h.2v.3h-.2z"/>
</g>
<g fill="none" stroke="#000" stroke-width=".26">
<path d="M20.2 51v8.2M20.2 59.4v8.5M20.4 50.8h29.3M20.4 59.3h29.3M49.9 51v8.2M49.9 59.4v8.5M50 50.8h16.4M50 59.3h16.4M66.5 51v8.2M66.5 59.4v8.5M66.7 50.8h16.4M66.7 59.3h16.4"/>
<path d="M83.2 51v8.2M83.2 59.4v8.5M83.3 50.8h18.3M83.3 59.3h18.3M101.7 51v8.2M101.7 59.4v8.5M101.9 50.8h20.1M101.9 59.3h20.1M122.1 51v8.2M122.1 59.4v8.5M122.2 50.8h22M122.2 59.3h22"/>
<path d="M144.3 51v8.2M144.3 59.4v8.5M144.5 50.8h18.2M144.5 59.3h18.2M162.9 51v8.2M162.9 59.4v8.5M163 50.8h20.1M163 59.3h20.1M183.2 51v8.2M183.2 59.4v8.5M20.2 68.2v8.7M20.2 77.2v8.7"/>
<path d="M20.4 68h29.3M20.4 77h29.3M49.9 68.2v8.7M49.9 77.2v8.7M50 68h16.4M50 77h16.4M66.5 68.2v8.7M66.5 77.2v8.7M66.7 68h16.4M66.7 77h16.4M83.2 68.2v8.7M83.2 77.2v8.7"/>
<path d="M83.3 68h18.3M83.3 77h18.3M101.7 68.2v8.7M101.7 77.2v8.7M101.9 68h20.1M101.9 77h20.1M122.1 68.2v8.7M122.1 77.2v8.7M122.2 68h22M122.2 77h22M144.3 68.2v8.7M144.3 77.2v8.7"/>
<path d="M144.5 68h18.2M144.5 77h18.2M162.9 68.2v8.7M162.9 77.2v8.7M163 68h20.1M163 77h20.1M183.2 68.2v8.7M183.2 77.2v8.7M20.4 86h29.3M50 86h16.4M66.7 86h16.4M83.3 86h18.3"/>
<path d="M101.9 86h20.1M122.2 86h22M144.5 86h18.2M163 86h20.1M20.2 112.9v6.1M20.2 119.2v6.1M20.4 112.8h98.7M20.4 119.1h98.7M119.2 112.9v6.1M119.2 119.2v6.1M119.3 112.8h69.9M119.3 119.1h69.9"/>
<path d="M189.3 112.9v6.1M189.3 119.2v6.1M20.2 125.6v6.1M20.2 131.9v6.1M20.2 138.3v6.3M20.4 125.5h98.7M20.4 131.8h98.7M20.4 138.2h98.7M119.2 125.6v6.1M119.2 131.9v6.1M119.3 125.5h69.9M119.3 131.8h69.9"/>
<path d="M119.3 138.2h69.9M189.3 125.6v6.1M189.3 131.9v6.1M189.3 138.3v6.3M20.4 144.8h168.8"/>
</g>
<g font-size="3.7">
<text x="136.9" y="29">DOT MATRIX DISPLAY</text>
<text x="139.4" y="34">FYM-12881ABxx-xx</text>
<text x="25.9" y="45.4">Electrical-optical characteristics:(Ta=25</text>
<text x="101.9" y="45.4">)</text>
<text x="26.5" y="56.3">Parameter</text>
<text x="52.1" y="56.3">Symbol</text>
<text x="68.8" y="56.3">AlGaAs</text>
<text x="86.8" y="56.3">GaAsP</text>
<text x="102.4" y="54.4">GaP(Green</text>
<text x="111.4" y="58.6">)</text>
<text x="126.5" y="56.3">AlGaInP</text>
<text x="148.4" y="56.3">InGaN</text>
<text x="169.9" y="56.3">Unit</text>
<text x="29.9" y="62.9">Power</text>
<text x="55.8" y="65">P</text>
<text x="72.8" y="65">60</text>
<text x="90.5" y="65">80</text>
<text x="109.8" y="65">80</text>
<text x="131.2" y="65">75</text>
<text x="150.5" y="65">120</text>
<text x="169.9" y="65">mW</text>
<text x="23.5" y="71.6">Peak Forward</text>
<text x="25.9" y="67.1">Dissipation</text>
<text x="27.5" y="75.8">Current *</text>
<text x="56.6" y="73.7">I</text>
<text x="71.7" y="73.7">150</text>
<text x="89.4" y="73.7">150</text>
<text x="108.7" y="73.7">150</text>
<text x="130.2" y="73.7">150</text>
<text x="150.5" y="73.7">100</text>
<text x="170.4" y="73.7">mA</text>
<text x="25.7" y="80.6">Continuous</text>
<text x="56.6" y="82.7">I</text>
<text x="72.8" y="82.7">25</text>
<text x="90.5" y="82.7">30</text>
<text x="109.8" y="82.7">30</text>
<text x="131.2" y="82.7">30</text>
<text x="151.6" y="82.7">30</text>
<text x="170.4" y="82.7">mA</text>
<text x="21.4" y="84.8">Forward Current</text>
<text x="20.4" y="93.8">Notes:</text>
<text x="24.1" y="98.3">* Test Condition = Duty 0.1,10KHZ</text>
<text x="26.2" y="111.6">Absolute maximum ratings (Ta=25</text>
<text x="91.5" y="111.6">)</text>
<text x="22.4" y="116.3">Reverse Voltage</text>
<text x="152.1" y="116.3">5V</text>
<text x="22.8" y="122.7">Reverse Current</text>
<text x="150" y="122.9">20μA</text>
<text x="22.2" y="129">Operating Temperature Range</text>
<text x="143.1" y="129.3">-40</text>
<text x="152.4" y="129.3">to+85</text>
<text x="22.2" y="135.4">Storage Temperature Range</text>
<text x="143.1" y="135.6">-40</text>
<text x="152.4" y="135.6">to+85</text>
<text x="22.2" y="142">Lead Solder Temperature (1.6mm(1/16”)from body) 230</text>
<text x="120.6" y="142">for 5 Seconds</text>
</g>
<g font-size="3.2">
<text x="20.4" y="274.8">REV NO: V.1</text>
<text x="40.7" y="274.8">PAGE: 3 OF 4</text>
<text x="64.3" y="274.8">APPROVED : Ying Liming</text>
<text x="101.9" y="274.8">CHECKED :Hu Wei</text>
<text x="131.2" y="274.8">DRAWN: Zhan Wenqi</text>
<text x="20.4" y="279">Ningbo Foryard Optoelectronics Co.,Ltd</text>
<text x="20.4" y="282.5">No.115 Qixin Road Jiangdong District Ningbo 315051,Ningbo,Zhejiang, China</text>
<text x="20.4" y="286.2">Tel:+86-574-87927870 fax:+86-574-87927917</text>
<text x="84.4" y="286.2">Website:www.foryard.com</text>
</g>
<g font-size="2.4">
<text x="58.2" y="65.5">ad</text>
<text x="57.4" y="74.3">pf</text>
<text x="57.4" y="83.3">af</text>
</g>
</svg>
